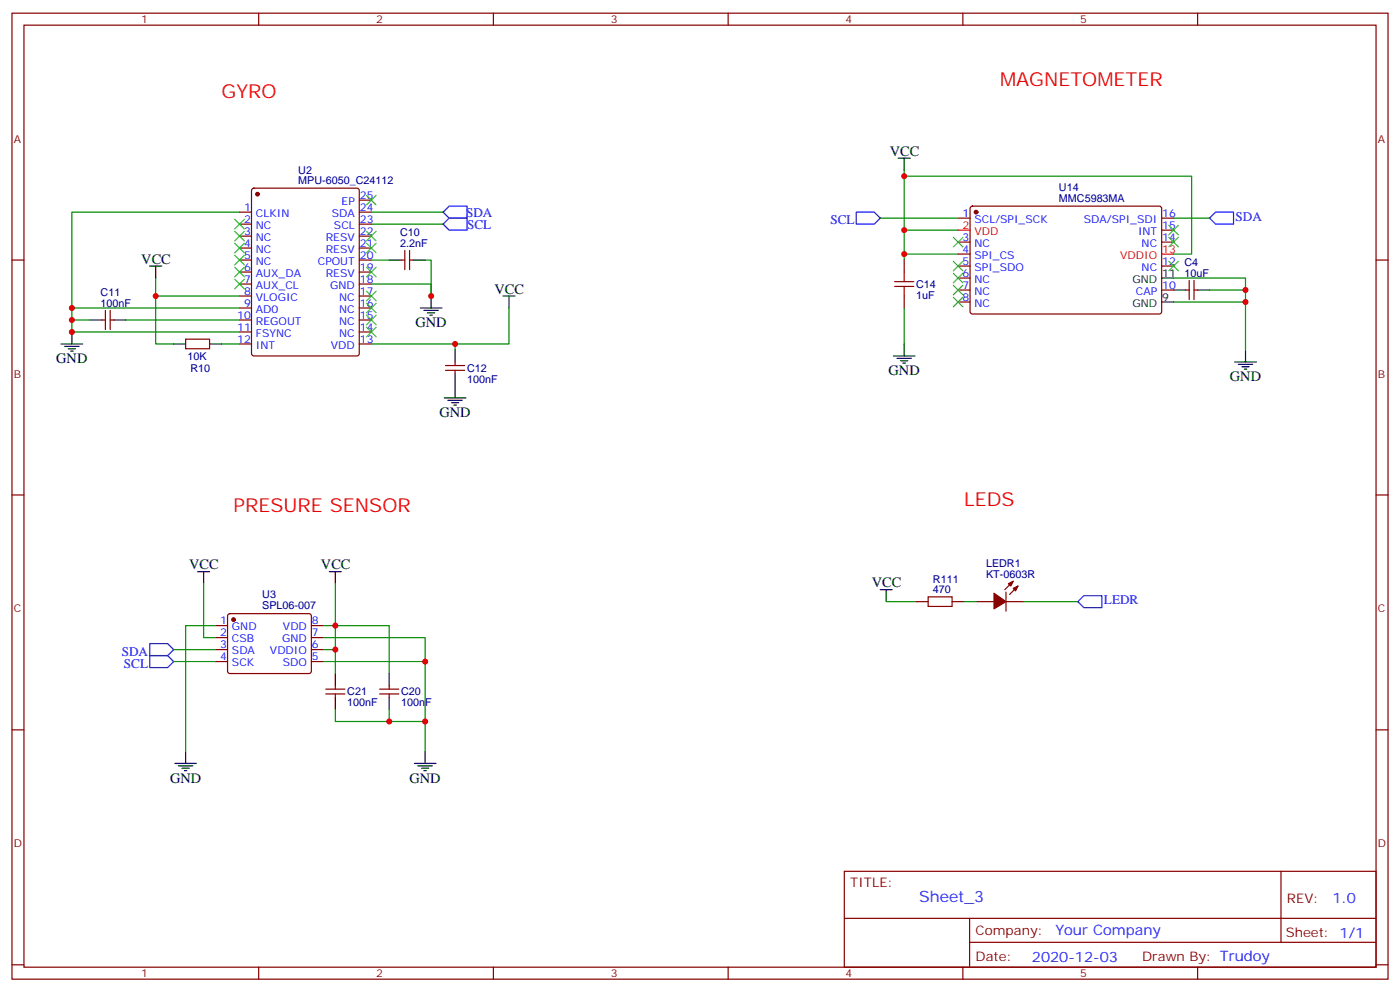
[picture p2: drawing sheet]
<svg xmlns="http://www.w3.org/2000/svg" width="412mm" height="292mm" viewBox="0 0 412 292" stroke-linecap="round" stroke-linejoin="round" font-family="sans-serif">
<g fill="none" stroke="#870000" stroke-width=".35">
<path d="M3.5 3.9h405.4v284.3h-405.4zM7.1 7.4h398.2v277.3h-398.2zM76.2 3.9v3.5M145.3 3.9v3.5M214.5 3.9v3.5M283.6 3.9v3.5M352.8 3.9v3.5M74.3 55.6l.5-.2h30.3l.7 .4v48.3l-.4 .6-30.6 .1-.7-.5v-48.2zM105.8 58.9h3.6M3.5 76.6h3.6M70.6 76.6h3.5M70.6 62.4h3.5"/>
<path d="M70.6 66h3.5M70.6 69.5h3.5M70.6 73h3.5M105.8 76.6h3.6M105.8 62.4h3.6M105.8 66h3.6M105.8 69.5h3.6M105.8 73h3.6M118.2 76.6h1M119.2 73.7v5.7M120.6 76.6h1.1M120.6 73.7v5.7"/>
<path d="M266.3 76.6v3.5M282.2 64.2h3.6M282.2 71.3h3.6M282.2 74.8h3.6M282.2 78.3h3.6M286 60.9l.5-.2h55.3l.4 .7-.1 30.6-.6 .4h-55.3l-.4-.7v-30.3zM342.2 64.2h3.5M342.2 71.3h3.5M342.2 78.3h3.5M342.2 67.7h3.5M405.3 76.6h3.6M30 94.2h1"/>
<path d="M31 91.4v5.6M32.5 94.2h1M32.5 91.4v5.6M54.7 99.8h7v2.9h-7zM70.6 80.1h3.5M70.6 83.6h3.5M70.6 87.1h3.5M70.6 90.7h3.5M70.6 94.2h3.5M70.6 97.7h3.5M105.8 80.1h3.6M105.8 83.6h3.6"/>
<path d="M105.8 87.1h3.6M105.8 90.7h3.6M105.8 94.2h3.6M105.8 97.7h3.6M266.3 87.1v3.6M282.2 81.8h3.6M282.2 85.4h3.6M282.2 88.9h3.6M342.2 85.4h3.5M349.2 85.4h1.1M350.3 82.5v5.7M351.7 85.4h1.1"/>
<path d="M351.7 82.5v5.7M70.6 101.2h3.5M105.8 101.2h3.6M131.2 107.6h5.7M131.2 109h5.7M134.1 106.5v1.1M134.1 109v1.1M3.5 145.7h3.6M405.3 145.7h3.6M269.9 177.1h3.5M273.4 175.7h7.1v2.8h-7.1zM280.5 177.1h3.5"/>
<path d="M287.5 177.1h5.3M296.3 177.1h5.3M296.3 174.3v5.6M298.4 171.1l-2.4 2.5M299.9 172.5l-2.5 2.5M63.5 184.1h3.5M63.5 187.7h3.5M63.5 191.2h3.5M63.5 194.7h3.5M67.3 180.8l.4-.2h23.3l.5 .2 .2 .5v16.5l-.7 .5-23.5-.1-.5-.6v-16.3zM91.7 184.1h3.5M91.7 187.7h3.5"/>
<path d="M91.7 191.2h3.5M91.7 194.7h3.5M3.5 214.8h3.6M96 202.8h5.6M96 204.3h5.6M98.8 201.8v1M98.8 204.3v1M111.8 202.8h5.7M111.8 204.3h5.7M114.7 201.8v1M114.7 204.3v1M405.3 214.8h3.6"/>
<path d="M248.7 256.5h156.6v28.2h-156.6zM377.3 256.5v20.9M248.7 270.3h156.5M285.6 277.4h119.6M285.6 270.3v14.1M3.5 284h3.6M76.2 284.7v3.5M145.3 284.7v3.5M214.5 284.7v3.5M283.6 284.7v3.5M352.8 284.7v3.5M405.3 284h3.6"/>
</g>
<g fill="#870000" stroke="#870000" stroke-width=".35">
<path d="M298.4 173.2l1.5-.7-.7 1.4z"/>
<path d="M297 171.8l1.4-.7-.7 1.4z"/>
<path d="M292.8 174.6l3.5 2.5-3.5 2.1z"/>
<circle cx="75.8" cy="57.1" r=".53"/>
<circle cx="68.8" cy="182.4" r=".53"/>
<circle cx="287.5" cy="62.4" r=".53"/>
</g>
<path d="M130.5 62.4l1.8-1.7h5.3v3.5h-5.3zM130.5 66l1.8-1.8h5.3v3.5h-5.3zM252.2 62.4h5.3l1.8 1.8-1.8 1.8h-5.3zM356.3 64.2l1.8-1.8h5.3v3.6h-5.3zM317.5 177.1l1.8-1.8h5.3v3.6h-5.3zM44.1 189.4h5.3l1.8 1.8-1.8 1.8h-5.3zM44.1 193h5.3l1.8 1.7-1.8 1.8h-5.3z" fill="none" stroke="#00f" stroke-width=".35"/>
<g fill="none" stroke="#008700" stroke-width=".35">
<path d="M266.3 51.9h84.7v22.9h-5.3M266.3 50.1v26.5M70.6 62.4h-49.4v28.3M109.4 62.4h21.1M109.4 66h21.1M109.4 76.6h5.3M125.2 76.6h1.8v10.5v-3.5h-17.6M259.3 64.2h22.9M266.3 74.8h15.9M266.3 67.7h15.9M345.7 64.2h10.6M21.2 94.2h5.3"/>
<path d="M37 94.2h33.6M45.9 81.8v19.4h5.3M45.9 87.1h24.7M70.6 90.7h-49.4v7h49.4M149.9 90.7v10.5h-15.8M266.3 90.7v10.5M345.7 81.8h21.2v21.2M345.7 88.9h21.2M356.3 85.4h10.6M65.3 101.2h5.3M109.4 101.2h24.7v1.8M60 171.8v15.9h3.5"/>
<path d="M98.8 171.8v19.4M261.1 177.1h8.8M284 177.1h3.5M301.6 177.1h15.9M51.2 191.2h12.3M51.2 194.7h12.3M63.5 184.1h-8.8v37.1M95.2 191.2h3.6v7.1M95.2 187.7h30v33.5M95.2 184.1h19.5v14.2M95.2 194.7h30M98.8 208.8v3.6h26.4"/>
<path d="M114.7 208.8v3.6"/>
</g>
<g fill="none" stroke="#000" stroke-width=".35">
<path d="M264.6 46.6h3.5M266.3 46.6v3.5M44.1 78.3h3.5M45.9 78.3v3.5M114.7 76.6h3.5M121.7 76.6h3.5M21.2 97.7v3.5M26.5 94.2h3.5M33.5 94.2h3.5M123.8 90.7h6.4M124.9 91.4h4.2M125.9 92.1h2.2"/>
<path d="M126.6 92.8h.8M127 87.1v3.6M148.2 87.1h3.5M149.9 87.1v3.6M342.2 88.9h3.5M342.2 81.8h3.5M345.7 85.4h3.5M352.8 85.4h3.5M18 101.2h6.3M19 102h4.3M20.1 102.7h2.1M20.8 103.4h.7"/>
<path d="M51.2 101.2h3.5M61.7 101.2h3.6M130.9 117.1h6.3M131.9 117.8h4.3M133 118.5h2.1M133.7 119.2h.7M134.1 103v3.5M134.1 110.1v7M263.2 104.8h6.3M264.2 105.5h4.3M265.3 106.2h2.1M266 106.9h.7"/>
<path d="M266.3 101.2v3.6M363.7 106.5h6.4M364.8 107.2h4.2M365.8 107.9h2.1M366.5 108.7h.7M366.9 103v3.5M58.2 168.3h3.5M60 168.3v3.5M97 168.3h3.5M98.8 168.3v3.5M259.3 173.6h3.5M261.1 173.6v3.5"/>
<path d="M98.8 198.3v3.5M114.7 198.3v3.5M98.8 205.3v3.5M114.7 205.3v3.5M51.5 224.7h6.4M52.6 225.4h4.2M53.6 226.1h2.1M54.3 226.8h.7M54.7 221.2v3.5M122.1 224.7h6.3M123.1 225.4h4.3M124.2 226.1h2.1"/>
<path d="M124.9 226.8h.7M125.2 221.2v3.5"/>
</g>
<g fill="none" stroke="#3c3" stroke-width=".35">
<path d="M107.9 57.5l2.9 2.8M110.8 57.5l-2.9 2.8M69.1 78.7l2.9 2.8M69.1 75.1l2.9 2.9M69.1 71.6l2.9 2.8M69.1 68.1l2.9 2.8M69.1 64.6l2.9 2.8M72 78.7l-2.9 2.8M72 75.1l-2.9 2.9M72 71.6l-2.9 2.8M72 68.1l-2.9 2.8M72 64.6l-2.9 2.8"/>
<path d="M107.9 68.1l2.9 2.8M107.9 71.6l2.9 2.8M107.9 78.7l2.9 2.8M110.8 68.1l-2.9 2.8M110.8 71.6l-2.9 2.8M110.8 78.7l-2.9 2.8M280.8 69.8l2.8 2.9M280.8 76.9l2.8 2.8M283.6 69.8l-2.8 2.9M283.6 76.9l-2.8 2.8M344.3 76.9l2.8 2.8M344.3 69.8l2.8 2.9"/>
<path d="M344.3 66.3l2.8 2.8M347.1 76.9l-2.8 2.8M347.1 69.8l-2.8 2.9M347.1 66.3l-2.8 2.8M69.1 82.2l2.9 2.8M72 82.2l-2.9 2.8M107.9 85.7l2.9 2.8M107.9 89.3l2.9 2.8M107.9 92.8l2.9 2.8M107.9 96.3l2.9 2.8M110.8 85.7l-2.9 2.8M110.8 89.3l-2.9 2.8"/>
<path d="M110.8 92.8l-2.9 2.8M110.8 96.3l-2.9 2.8M280.8 80.4l2.8 2.9M280.8 84l2.8 2.8M280.8 87.5l2.8 2.8M283.6 80.4l-2.8 2.9M283.6 84l-2.8 2.8M283.6 87.5l-2.8 2.8"/>
</g>
<path d="M282.2 67.7h3.6M342.2 74.8h3.5" fill="none" stroke="#f00" stroke-width=".35"/>
<path d="M263.5 84.3h5.7M263.5 82.9h5.7M266.3 80.1v2.8M266.3 84.3v2.8" fill="none" stroke="#a10000" stroke-width=".35"/>
<g fill="#c00">
<circle cx="21.2" cy="90.7" r=".88"/>
<circle cx="21.2" cy="97.7" r=".88"/>
<circle cx="21.2" cy="94.2" r=".88"/>
<circle cx="45.9" cy="87.1" r=".88"/>
<circle cx="127" cy="87.1" r=".88"/>
<circle cx="125.2" cy="194.7" r=".88"/>
<circle cx="125.2" cy="212.4" r=".88"/>
<circle cx="98.8" cy="191.2" r=".88"/>
<circle cx="98.8" cy="184.1" r=".88"/>
<circle cx="114.7" cy="212.4" r=".88"/>
<circle cx="134.1" cy="101.2" r=".88"/>
<circle cx="366.9" cy="85.4" r=".88"/>
<circle cx="366.9" cy="88.9" r=".88"/>
<circle cx="266.3" cy="74.8" r=".88"/>
<circle cx="266.3" cy="67.7" r=".88"/>
<circle cx="266.3" cy="51.9" r=".88"/>
</g>
<g font-size="5.6" fill="#f00">
<text x="65.3" y="28.9">GYRO</text>
<text x="294.6" y="25.4">MAGNETOMETER</text>
<text x="284" y="148.9">LEDS</text>
<text x="68.8" y="150.6">PRESURE SENSOR</text>
</g>
<text font-size="4.6" fill="#00f" x="270.8" y="265.5">Sheet_3</text>
<g font-size="4.2">
<text x="262.1" y="45.9">VCC</text>
<text x="41.6" y="77.6">VCC</text>
<text x="145.7" y="86.4">VCC</text>
<text x="122.4" y="96.3">GND</text>
<text x="16.6" y="106.9">GND</text>
<text x="261.8" y="110.4">GND</text>
<text x="362.3" y="112.2">GND</text>
<text x="129.5" y="122.8">GND</text>
<text x="55.7" y="167.6">VCC</text>
<text x="94.5" y="167.6">VCC</text>
<text x="256.8" y="172.9">VCC</text>
<text x="50.1" y="230.4">GND</text>
<text x="120.6" y="230.4">GND</text>
</g>
<g font-size="4.2" fill="#00f">
<text x="392.5" y="265.7">1.0</text>
<text x="310.9" y="275.3">Your Company</text>
<text x="304" y="283.1">2020-12-03</text>
</g>
<g font-size="3.9" fill="#00f">
<text x="137.3" y="63.8">SDA</text>
<text x="244.6" y="66">SCL</text>
<text x="364" y="65">SDA</text>
<text x="137.6" y="67.3">SCL</text>
<text x="325.2" y="177.9">LEDR</text>
<text x="35.8" y="193">SDA</text>
<text x="36.5" y="196.5">SCL</text>
</g>
<g font-size="3.9" fill="#800">
<text x="250.5" y="261.1">TITLE:</text>
<text x="379.1" y="265.7">REV:</text>
<text x="287.4" y="275.3">Company:</text>
<text x="378.7" y="275.9">Sheet: 1/1</text>
<text x="287.4" y="282.9">Date:</text>
<text x="336.4" y="283">Drawn By: Trudoy</text>
</g>
<g font-size="3.2" fill="#800">
<text x="41.6" y="6.9">1</text>
<text x="110.8" y="6.9">2</text>
<text x="179.9" y="6.9">3</text>
<text x="249.1" y="6.9">4</text>
<text x="318.2" y="6.9">5</text>
<text x="4.1" y="42">A</text>
<text x="405.9" y="42">A</text>
<text x="4.1" y="111.1">B</text>
<text x="405.9" y="111.1">B</text>
<text x="4.1" y="180.3">C</text>
<text x="405.9" y="180.3">C</text>
<text x="4.1" y="249.4">D</text>
<text x="405.9" y="249.4">D</text>
<text x="41.6" y="287.7">1</text>
<text x="110.8" y="287.7">2</text>
<text x="179.9" y="287.7">3</text>
<text x="249.1" y="287.7">4</text>
<text x="318.2" y="287.7">5</text>
</g>
<g font-size="3.2" fill="#000080">
<text x="87.9" y="51.2">U2</text>
<text x="87.9" y="54.3">MPU-6050_C24112</text>
<text x="311.9" y="59.5">MMC5983MA</text>
<text x="311.9" y="56.2">U14</text>
<text x="117.8" y="69.5">C10</text>
<text x="117.8" y="72.7">2.2nF</text>
<text x="348.9" y="81.5">10uF</text>
<text x="348.9" y="78.3">C4</text>
<text x="29.6" y="87.1">C11</text>
<text x="269.9" y="87.9">1uF</text>
<text x="269.9" y="84.8">C14</text>
<text x="29.6" y="90.3">100nF</text>
<text x="55.2" y="105.9">10K</text>
<text x="56.1" y="109.4">R10</text>
<text x="137.6" y="112.6">100nF</text>
<text x="137.6" y="109.6">C12</text>
<text x="290.5" y="166.9">LEDR1</text>
<text x="274.8" y="171.5">R111</text>
<text x="290.5" y="170">KT-0603R</text>
<text x="77.2" y="179.3">SPL06-007</text>
<text x="77.2" y="176.1">U3</text>
<text x="274.8" y="174.6">470</text>
<text x="102.3" y="207.9">100nF</text>
<text x="102.3" y="204.7">C21</text>
<text x="118.2" y="207.9">100nF</text>
<text x="118.2" y="204.7">C20</text>
</g>
<g font-size="3.2" fill="#00f">
<text x="106" y="58.6">25</text>
<text x="71.9" y="62.1">1</text>
<text x="71.9" y="65.6">2</text>
<text x="75.4" y="63.9">CLKIN</text>
<text x="97.7" y="63.9">SDA</text>
<text x="100.6" y="60.3">EP</text>
<text x="106" y="65.6">23</text>
<text x="106" y="62.1">24</text>
<text x="283.6" y="63.9">1</text>
<text x="287.1" y="65.6">SCL/SPI_SCK</text>
<text x="319.3" y="65.6">SDA/SPI_SDI</text>
<text x="342.4" y="63.9">16</text>
<text x="71.9" y="69.1">3</text>
<text x="75.4" y="67.4">NC</text>
<text x="75.4" y="70.9">NC</text>
<text x="96" y="70.9">RESV</text>
<text x="98.4" y="67.4">SCL</text>
<text x="106" y="69.1">22</text>
<text x="283.6" y="70.9">3</text>
<text x="335.2" y="69.1">INT</text>
<text x="342.4" y="70.9">14</text>
<text x="342.4" y="67.4">15</text>
<text x="71.9" y="72.7">4</text>
<text x="71.9" y="76.2">5</text>
<text x="75.4" y="74.4">NC</text>
<text x="75.4" y="78">NC</text>
<text x="93.6" y="78">CPOUT</text>
<text x="96" y="74.4">RESV</text>
<text x="106" y="76.2">20</text>
<text x="106" y="72.7">21</text>
<text x="283.6" y="74.4">4</text>
<text x="283.6" y="78">5</text>
<text x="287.1" y="72.7">NC</text>
<text x="287.1" y="76.2">SPI_CS</text>
<text x="336.3" y="72.7">NC</text>
<text x="342.4" y="78">12</text>
<text x="71.9" y="79.7">6</text>
<text x="71.9" y="83.3">7</text>
<text x="75.4" y="81.5">AUX_DA</text>
<text x="96" y="81.5">RESV</text>
<text x="106" y="83.3">18</text>
<text x="106" y="79.7">19</text>
<text x="283.6" y="81.5">6</text>
<text x="287.1" y="79.7">SPI_SDO</text>
<text x="287.1" y="83.3">NC</text>
<text x="336.3" y="79.7">NC</text>
<text x="71.9" y="86.8">8</text>
<text x="75.4" y="85">AUX_CL</text>
<text x="75.4" y="88.5">VLOGIC</text>
<text x="97.2" y="85">GND</text>
<text x="99.9" y="88.5">NC</text>
<text x="106" y="86.8">17</text>
<text x="283.6" y="85">7</text>
<text x="283.6" y="88.5">8</text>
<text x="287.1" y="86.8">NC</text>
<text x="334.6" y="86.8">CAP</text>
<text x="342.4" y="85">10</text>
<text x="69.9" y="93.8">10</text>
<text x="71.9" y="90.3">9</text>
<text x="75.4" y="92.1">AD0</text>
<text x="75.4" y="95.6">REGOUT</text>
<text x="99.9" y="95.6">NC</text>
<text x="99.9" y="92.1">NC</text>
<text x="106" y="93.8">15</text>
<text x="106" y="90.3">16</text>
<text x="287.1" y="90.3">NC</text>
<text x="69.9" y="97.4">11</text>
<text x="69.9" y="100.9">12</text>
<text x="75.4" y="99.1">FSYNC</text>
<text x="99.9" y="99.1">NC</text>
<text x="106" y="100.9">13</text>
<text x="106" y="97.4">14</text>
<text x="75.4" y="102.7">INT</text>
<text x="97.5" y="102.7">VDD</text>
<text x="64.8" y="183.8">1</text>
<text x="68.3" y="185.6">GND</text>
<text x="83.4" y="185.6">VDD</text>
<text x="91.9" y="183.8">8</text>
<text x="64.8" y="187.3">2</text>
<text x="64.8" y="190.9">3</text>
<text x="68.3" y="189.1">CSB</text>
<text x="83.1" y="189.1">GND</text>
<text x="91.9" y="190.9">6</text>
<text x="91.9" y="187.3">7</text>
<text x="64.8" y="194.4">4</text>
<text x="68.3" y="192.6">SDA</text>
<text x="68.3" y="196.1">SCK</text>
<text x="79.5" y="192.6">VDDIO</text>
<text x="83.3" y="196.1">SDO</text>
<text x="91.9" y="194.4">5</text>
</g>
<g font-size="3.2" fill="#f00">
<text x="283.6" y="67.4">2</text>
<text x="287.1" y="69.1">VDD</text>
<text x="330" y="76.2">VDDIO</text>
<text x="342.4" y="74.4">13</text>
</g>
<g font-size="3.2">
<text x="333.6" y="83.3">GND</text>
<text x="342.4" y="81.5">11</text>
<text x="342.4" y="88.5">9</text>
<text x="333.6" y="90.3">GND</text>
</g>
</svg>
